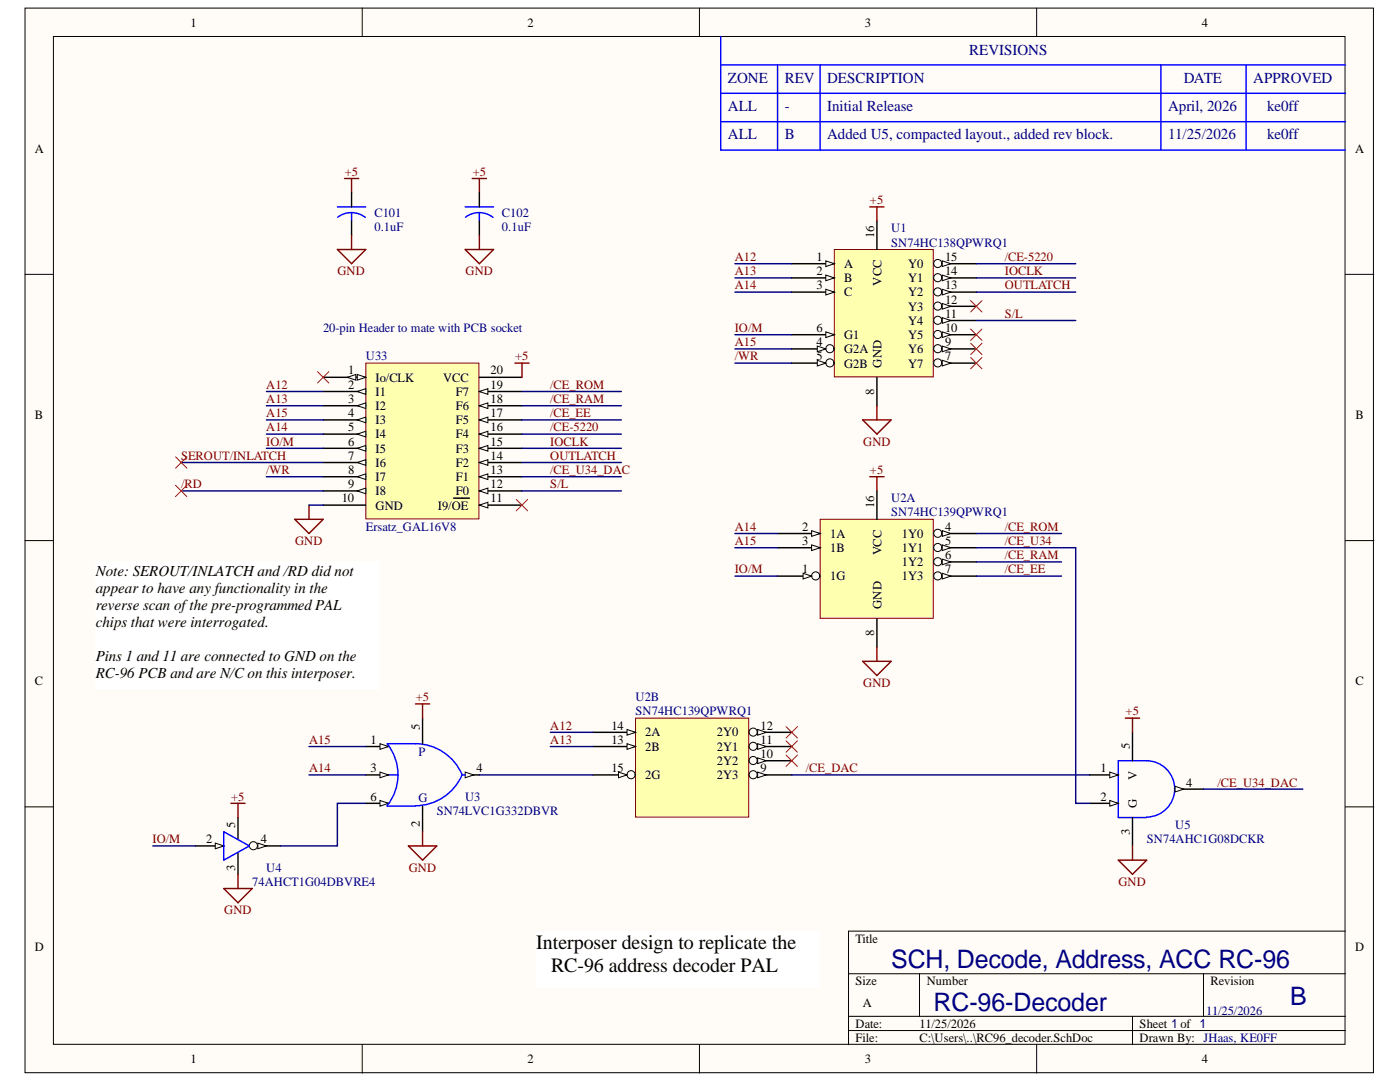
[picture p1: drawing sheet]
<svg xmlns="http://www.w3.org/2000/svg" width="279mm" height="216mm" viewBox="0 0 279 216" stroke-linecap="round" stroke-linejoin="round" font-family="sans-serif">
<g fill="#fffcf8" stroke="#000" stroke-width=".2">
<path d="M5 1.6h269.1v212.4h-269.1z"/>
<path d="M10.7 7.3h257.7v201.1h-257.7z"/>
</g>
<g fill="none" stroke="#000" stroke-width=".2">
<path d="M72.3 1.6v5.7M139.6 1.6v5.7M206.9 1.6v5.7M5 54.7h5.7M268.5 54.7h5.7M5 107.9h5.7M268.5 107.9h5.7M5 161h5.7M268.5 161h5.7M169.3 194.3h99.2M183.5 194.3v8.5M240.2 194.3v8.5"/>
<path d="M268.5 185.8h-99.2v22.7M72.3 208.5v5.6M139.6 208.5v5.6M169.3 202.8h99.2M169.3 205.6h99.2M206.9 208.5v5.6M226 202.8v5.7"/>
</g>
<path d="M166.5 49.8h19.8v25.4h-19.8z" fill="#ffffb0" stroke="#800000" stroke-width=".2"/>
<path d="M158 52.6h8.5" fill="none" stroke="#000" stroke-width=".29"/>
<path d="M164.8 52.1l1.7 .5-1.7 .6z" fill="#fffcf8" stroke="#000" stroke-width=".2"/>
<path d="M158 55.5h8.5" fill="none" stroke="#000" stroke-width=".29"/>
<path d="M164.8 54.9l1.7 .6-1.7 .5z" fill="#fffcf8" stroke="#000" stroke-width=".2"/>
<path d="M158 58.3h8.5" fill="none" stroke="#000" stroke-width=".29"/>
<path d="M164.8 57.7l1.7 .6-1.7 .6z" fill="#fffcf8" stroke="#000" stroke-width=".2"/>
<path d="M158 66.8h8.5" fill="none" stroke="#000" stroke-width=".29"/>
<path d="M164.8 66.2l1.7 .6-1.7 .6z" fill="#fffcf8" stroke="#000" stroke-width=".2"/>
<path d="M158 69.6h8.5" fill="none" stroke="#000" stroke-width=".29"/>
<circle cx="165.6" cy="69.6" r=".81" fill="#fffcf8" stroke="#000" stroke-width=".2"/>
<path d="M163.1 69.1l1.7 .5-1.7 .6z" fill="#fffcf8" stroke="#000" stroke-width=".2"/>
<path d="M158 72.5h8.5" fill="none" stroke="#000" stroke-width=".29"/>
<circle cx="165.6" cy="72.4" r=".81" fill="#fffcf8" stroke="#000" stroke-width=".2"/>
<path d="M163.1 71.9l1.7 .6-1.7 .5z" fill="#fffcf8" stroke="#000" stroke-width=".2"/>
<path d="M186.3 52.6h8.5" fill="none" stroke="#000" stroke-width=".29"/>
<circle cx="187.2" cy="52.6" r=".81" fill="#fffcf8" stroke="#000" stroke-width=".2"/>
<path d="M188 52.1l1.7 .5-1.7 .6z" fill="#fffcf8" stroke="#000" stroke-width=".2"/>
<path d="M186.3 55.5h8.5" fill="none" stroke="#000" stroke-width=".29"/>
<circle cx="187.2" cy="55.4" r=".81" fill="#fffcf8" stroke="#000" stroke-width=".2"/>
<path d="M188 54.9l1.7 .6-1.7 .5z" fill="#fffcf8" stroke="#000" stroke-width=".2"/>
<path d="M186.3 58.3h8.5" fill="none" stroke="#000" stroke-width=".29"/>
<circle cx="187.2" cy="58.2" r=".81" fill="#fffcf8" stroke="#000" stroke-width=".2"/>
<path d="M188 57.7l1.7 .6-1.7 .6z" fill="#fffcf8" stroke="#000" stroke-width=".2"/>
<path d="M186.3 61.1h8.5" fill="none" stroke="#000" stroke-width=".29"/>
<circle cx="187.2" cy="61.1" r=".81" fill="#fffcf8" stroke="#000" stroke-width=".2"/>
<path d="M188 60.6l1.7 .5-1.7 .6z" fill="#fffcf8" stroke="#000" stroke-width=".2"/>
<path d="M186.3 64h8.5" fill="none" stroke="#000" stroke-width=".29"/>
<circle cx="187.2" cy="63.9" r=".81" fill="#fffcf8" stroke="#000" stroke-width=".2"/>
<path d="M188 63.4l1.7 .6-1.7 .5z" fill="#fffcf8" stroke="#000" stroke-width=".2"/>
<path d="M186.3 66.8h8.5" fill="none" stroke="#000" stroke-width=".29"/>
<circle cx="187.2" cy="66.7" r=".81" fill="#fffcf8" stroke="#000" stroke-width=".2"/>
<path d="M188 66.2l1.7 .6-1.7 .6z" fill="#fffcf8" stroke="#000" stroke-width=".2"/>
<path d="M186.3 69.6h8.5" fill="none" stroke="#000" stroke-width=".29"/>
<circle cx="187.2" cy="69.6" r=".81" fill="#fffcf8" stroke="#000" stroke-width=".2"/>
<path d="M188 69.1l1.7 .5-1.7 .6z" fill="#fffcf8" stroke="#000" stroke-width=".2"/>
<path d="M186.3 72.5h8.5" fill="none" stroke="#000" stroke-width=".29"/>
<circle cx="187.2" cy="72.4" r=".81" fill="#fffcf8" stroke="#000" stroke-width=".2"/>
<path d="M188 71.9l1.7 .6-1.7 .5z" fill="#fffcf8" stroke="#000" stroke-width=".2"/>
<path d="M175 44.1v5.7M175 75.3v5.7" fill="none" stroke="#000" stroke-width=".29"/>
<path d="M126.8 143.3h22.6v19.7h-22.6z" fill="#ffffb0" stroke="#800000" stroke-width=".2"/>
<path d="M118.3 146.1h8.5" fill="none" stroke="#000" stroke-width=".29"/>
<path d="M125.1 145.6l1.7 .5-1.7 .6z" fill="#fffcf8" stroke="#000" stroke-width=".2"/>
<path d="M118.3 149h8.5" fill="none" stroke="#000" stroke-width=".29"/>
<path d="M125.1 148.4l1.7 .6-1.7 .5z" fill="#fffcf8" stroke="#000" stroke-width=".2"/>
<path d="M118.3 154.6h8.5" fill="none" stroke="#000" stroke-width=".29"/>
<circle cx="125.9" cy="154.6" r=".81" fill="#fffcf8" stroke="#000" stroke-width=".2"/>
<path d="M123.4 154.1l1.7 .5-1.7 .6z" fill="#fffcf8" stroke="#000" stroke-width=".2"/>
<path d="M149.5 146.1h8.5" fill="none" stroke="#000" stroke-width=".29"/>
<circle cx="150.3" cy="146.1" r=".81" fill="#fffcf8" stroke="#000" stroke-width=".2"/>
<path d="M151.2 145.6l1.7 .5-1.7 .6z" fill="#fffcf8" stroke="#000" stroke-width=".2"/>
<path d="M149.5 149h8.5" fill="none" stroke="#000" stroke-width=".29"/>
<circle cx="150.3" cy="148.9" r=".81" fill="#fffcf8" stroke="#000" stroke-width=".2"/>
<path d="M151.2 148.4l1.7 .6-1.7 .5z" fill="#fffcf8" stroke="#000" stroke-width=".2"/>
<path d="M149.5 151.8h8.5" fill="none" stroke="#000" stroke-width=".29"/>
<circle cx="150.3" cy="151.8" r=".81" fill="#fffcf8" stroke="#000" stroke-width=".2"/>
<path d="M151.2 151.2l1.7 .6-1.7 .6z" fill="#fffcf8" stroke="#000" stroke-width=".2"/>
<path d="M149.5 154.6h8.5" fill="none" stroke="#000" stroke-width=".29"/>
<circle cx="150.3" cy="154.6" r=".81" fill="#fffcf8" stroke="#000" stroke-width=".2"/>
<path d="M151.2 154.1l1.7 .5-1.7 .6z" fill="#fffcf8" stroke="#000" stroke-width=".2"/>
<path d="M163.7 103.6h22.6v19.8h-22.6z" fill="#ffffb0" stroke="#800000" stroke-width=".2"/>
<path d="M155.2 106.5h8.5" fill="none" stroke="#000" stroke-width=".29"/>
<path d="M162 105.9l1.7 .6-1.7 .5z" fill="#fffcf8" stroke="#000" stroke-width=".2"/>
<path d="M155.2 109.3h8.5" fill="none" stroke="#000" stroke-width=".29"/>
<path d="M162 108.7l1.7 .6-1.7 .6z" fill="#fffcf8" stroke="#000" stroke-width=".2"/>
<path d="M155.2 115h8.5" fill="none" stroke="#000" stroke-width=".29"/>
<circle cx="162.8" cy="114.9" r=".81" fill="#fffcf8" stroke="#000" stroke-width=".2"/>
<path d="M160.3 114.4l1.7 .6-1.7 .5z" fill="#fffcf8" stroke="#000" stroke-width=".2"/>
<path d="M186.3 106.5h8.5" fill="none" stroke="#000" stroke-width=".29"/>
<circle cx="187.2" cy="106.4" r=".81" fill="#fffcf8" stroke="#000" stroke-width=".2"/>
<path d="M188 105.9l1.7 .6-1.7 .5z" fill="#fffcf8" stroke="#000" stroke-width=".2"/>
<path d="M186.3 109.3h8.5" fill="none" stroke="#000" stroke-width=".29"/>
<circle cx="187.2" cy="109.2" r=".81" fill="#fffcf8" stroke="#000" stroke-width=".2"/>
<path d="M188 108.7l1.7 .6-1.7 .6z" fill="#fffcf8" stroke="#000" stroke-width=".2"/>
<path d="M186.3 112.1h8.5" fill="none" stroke="#000" stroke-width=".29"/>
<circle cx="187.2" cy="112.1" r=".81" fill="#fffcf8" stroke="#000" stroke-width=".2"/>
<path d="M188 111.6l1.7 .5-1.7 .6z" fill="#fffcf8" stroke="#000" stroke-width=".2"/>
<path d="M186.3 115h8.5" fill="none" stroke="#000" stroke-width=".29"/>
<circle cx="187.2" cy="114.9" r=".81" fill="#fffcf8" stroke="#000" stroke-width=".2"/>
<path d="M188 114.4l1.7 .6-1.7 .5z" fill="#fffcf8" stroke="#000" stroke-width=".2"/>
<path d="M175 98v5.6M175 123.5v5.6M73 149h4.5" fill="none" stroke="#000" stroke-width=".29"/>
<path d="M75.8 148.4l1.7 .6-1.7 .5z" fill="#fffcf8" stroke="#000" stroke-width=".2"/>
<path d="M73 160.3h4.5" fill="none" stroke="#000" stroke-width=".29"/>
<path d="M75.8 159.7l1.7 .6-1.7 .6z" fill="#fffcf8" stroke="#000" stroke-width=".2"/>
<path d="M92.8 154.6h2.9" fill="none" stroke="#000" stroke-width=".29"/>
<path d="M92.8 154.1l1.7 .5-1.7 .6z" fill="#fffcf8" stroke="#000" stroke-width=".2"/>
<path d="M77.2 148.4h5.7a10.2 10.2 0 0 1 9.3 6.2M77.2 154.6h2.3M77.3 148.5a9.9 9.9 0 0 1-.1 12.3" fill="none" stroke="#00f" stroke-width=".29"/>
<path d="M73 154.6h4.5" fill="none" stroke="#000" stroke-width=".29"/>
<path d="M75.8 154.1l1.7 .5-1.7 .6z" fill="#fffcf8" stroke="#000" stroke-width=".2"/>
<path d="M92.2 154.6a10.2 10.2 0 0 1-9.3 6.2M92.3 154.6h.5M77.2 160.9h5.7" fill="none" stroke="#00f" stroke-width=".29"/>
<path d="M84.3 143.3v5.1M39 168.8h5.7M84.3 160.9v5.1" fill="none" stroke="#000" stroke-width=".29"/>
<path d="M43 168.2l1.7 .6-1.7 .6z" fill="#fffcf8" stroke="#000" stroke-width=".2"/>
<path d="M49.8 168.8h6.2" fill="none" stroke="#000" stroke-width=".29"/>
<circle cx="50.6" cy="168.8" r=".81" fill="#fffcf8" stroke="#000" stroke-width=".2"/>
<path d="M51.5 168.2l1.7 .6-1.7 .6z" fill="#fffcf8" stroke="#000" stroke-width=".2"/>
<path d="M70.2 38.5v2.8M95.7 38.5v2.8M70.2 44.1v2.9M95.7 44.1v2.9M47.5 163.1v4.3M47.5 170.2v4.3" fill="none" stroke="#000" stroke-width=".29"/>
<path d="M67.3 41.3h5.7M70.2 42.4l1.4 .3 1.3 .7M70.2 42.4l-1.5 .3-1.3 .6M70.2 42.4v1.7M92.8 41.3h5.7M95.7 42.4l1.4 .3 1.3 .7M95.7 42.4l-1.5 .3-1.3 .6M95.7 42.4v1.7M44.7 166l5.1 2.8-5.1 2.8z" fill="none" stroke="#00f" stroke-width=".29"/>
<g fill="none" stroke="#800000" stroke-width=".29">
<path d="M68.7 35.6h2.9M70.2 35.6v2.9M94.3 35.6h2.8M95.7 35.6v2.9M67.3 49.8h5.7l-2.8 2.8zM70.2 47v2.8M92.8 49.8h5.7l-2.8 2.8zM95.7 47v2.8M173.6 41.3h2.8M175 41.3v2.8M172.2 83.8h5.6l-2.8 2.8zM173.6 95.1h2.8"/>
<path d="M175 81v2.8M175 95.1v2.9M172.2 132h5.6l-2.8 2.8zM175 129.1v2.9M82.9 140.5h2.8M84.3 140.5v2.8M44.7 177.3h5.6l-2.8 2.8zM46.1 160.3h2.8M47.5 160.3v2.8M47.5 174.5v2.8M81.5 168.8h5.7l-2.9 2.8zM84.3 166v2.8"/>
</g>
<path d="M73 72.5h22.6v31h-22.6z" fill="#ffffb0" stroke="#800000" stroke-width=".2"/>
<path d="M64.5 75.3h8.5" fill="none" stroke="#000" stroke-width=".29"/>
<g fill="#fffcf8" stroke="#000" stroke-width=".2">
<path d="M71.3 74.7l1.7 .6-1.7 .6z"/>
<path d="M69.3 75.3l1.7-.6v1.2z"/>
</g>
<path d="M64.5 78.1h8.5" fill="none" stroke="#000" stroke-width=".29"/>
<path d="M71.3 78.1l1.7-.5v1.1z" fill="#fffcf8" stroke="#000" stroke-width=".2"/>
<path d="M64.5 81h8.5" fill="none" stroke="#000" stroke-width=".29"/>
<path d="M71.3 81l1.7-.6v1.1z" fill="#fffcf8" stroke="#000" stroke-width=".2"/>
<path d="M64.5 83.8h8.5" fill="none" stroke="#000" stroke-width=".29"/>
<path d="M71.3 83.8l1.7-.6v1.2z" fill="#fffcf8" stroke="#000" stroke-width=".2"/>
<path d="M64.5 86.6h8.5" fill="none" stroke="#000" stroke-width=".29"/>
<path d="M71.3 86.6l1.7-.5v1.1z" fill="#fffcf8" stroke="#000" stroke-width=".2"/>
<path d="M64.5 89.5h8.5" fill="none" stroke="#000" stroke-width=".29"/>
<path d="M71.3 89.5l1.7-.6v1.1z" fill="#fffcf8" stroke="#000" stroke-width=".2"/>
<path d="M64.5 92.3h8.5" fill="none" stroke="#000" stroke-width=".29"/>
<path d="M71.3 92.3l1.7-.6v1.2z" fill="#fffcf8" stroke="#000" stroke-width=".2"/>
<path d="M64.5 95.1h8.5" fill="none" stroke="#000" stroke-width=".29"/>
<path d="M71.3 95.1l1.7-.5v1.1z" fill="#fffcf8" stroke="#000" stroke-width=".2"/>
<path d="M64.5 98h8.5" fill="none" stroke="#000" stroke-width=".29"/>
<path d="M71.3 98l1.7-.6v1.1z" fill="#fffcf8" stroke="#000" stroke-width=".2"/>
<path d="M64.5 100.8h8.5M95.7 100.8h8.5" fill="none" stroke="#000" stroke-width=".29"/>
<path d="M95.7 100.8l1.7-.6v1.2z" fill="#fffcf8" stroke="#000" stroke-width=".2"/>
<path d="M90.5 99.4h3.2M95.7 98h8.5" fill="none" stroke="#000" stroke-width=".29"/>
<path d="M95.7 98l1.7-.6v1.1z" fill="#fffcf8" stroke="#000" stroke-width=".2"/>
<path d="M95.7 95.1h8.5" fill="none" stroke="#000" stroke-width=".29"/>
<path d="M95.7 95.1l1.7-.5v1.1z" fill="#fffcf8" stroke="#000" stroke-width=".2"/>
<path d="M95.7 92.3h8.5" fill="none" stroke="#000" stroke-width=".29"/>
<path d="M95.7 92.3l1.7-.6v1.2z" fill="#fffcf8" stroke="#000" stroke-width=".2"/>
<path d="M95.7 89.5h8.5" fill="none" stroke="#000" stroke-width=".29"/>
<path d="M95.7 89.5l1.7-.6v1.1z" fill="#fffcf8" stroke="#000" stroke-width=".2"/>
<path d="M95.7 86.6h8.5" fill="none" stroke="#000" stroke-width=".29"/>
<path d="M95.7 86.6l1.7-.5v1.1z" fill="#fffcf8" stroke="#000" stroke-width=".2"/>
<path d="M95.7 83.8h8.5" fill="none" stroke="#000" stroke-width=".29"/>
<path d="M95.7 83.8l1.7-.6v1.2z" fill="#fffcf8" stroke="#000" stroke-width=".2"/>
<path d="M95.7 81h8.5" fill="none" stroke="#000" stroke-width=".29"/>
<path d="M95.7 81l1.7-.6v1.1z" fill="#fffcf8" stroke="#000" stroke-width=".2"/>
<path d="M95.7 78.1h8.5" fill="none" stroke="#000" stroke-width=".29"/>
<path d="M95.7 78.1l1.7-.5v1.1z" fill="#fffcf8" stroke="#000" stroke-width=".2"/>
<path d="M95.7 75.3h8.5M217.5 154.6h5.7" fill="none" stroke="#000" stroke-width=".29"/>
<g fill="none" stroke="#000080" stroke-width=".29">
<path d="M146.7 58.3h11.3M146.7 55.5h11.3M146.7 52.6h11.3M194.8 58.3h19.9M194.8 55.5h19.9M194.8 52.6h19.9M53.2 78.1h11.3M104.2 78.1h19.8M146.7 72.5h11.3M146.7 69.6h11.3M146.7 66.8h11.3M194.8 64h19.9"/>
<path d="M36.2 98h28.3M36.2 92.3h28.3M53.2 89.5h11.3M53.2 95.1h11.3M53.2 81h11.3M53.2 83.8h11.3M53.2 86.6h11.3M104.2 89.5h19.8M104.2 95.1h19.8M104.2 81h19.8M104.2 83.8h19.8M104.2 86.6h19.8"/>
<path d="M104.2 98h19.8M104.2 92.3h19.8M61.7 100.8h2.8M146.7 115h8.5M146.7 106.5h8.5M146.7 109.3h8.5M194.8 115h17M194.8 112.1h17M194.8 106.5h17M61.7 154.6h11.3M61.7 149h11.3M95.7 154.6h22.6"/>
<path d="M109.8 149h8.5M109.8 146.1h8.5M158 154.6h59.5M30.5 168.8h8.5M73 160.3h-5.7v8.5h-11.3"/>
</g>
<path d="M102.8 72.5h2.8M104.2 72.5v2.8M58.8 103.6h5.7l-2.8 2.9zM61.7 100.8v2.8" fill="none" stroke="#800000" stroke-width=".29"/>
<g fill="none" stroke="#f00" stroke-width=".2">
<path d="M193.7 60l2.3 2.3M196 60l-2.3 2.3M63.4 74.2l2.2 2.2M65.6 74.2l-2.2 2.2M193.7 71.3l2.3 2.3M193.7 68.5l2.3 2.3M193.7 65.7l2.3 2.2M196 71.3l-2.3 2.3M196 68.5l-2.3 2.3M196 65.7l-2.3 2.2M35 91.2l2.3 2.2M35 96.8l2.3 2.3"/>
<path d="M37.3 91.2l-2.3 2.2M37.3 96.8l-2.3 2.3M103 99.7l2.3 2.2M105.3 99.7l-2.3 2.2M156.9 145l2.2 2.3M156.9 147.8l2.2 2.3M156.9 150.7l2.2 2.2M159.1 145l-2.2 2.3M159.1 147.8l-2.2 2.3M159.1 150.7l-2.2 2.2"/>
</g>
<path d="M228.8 163a5.6 5.6 0 0 0 5.6-5.6 5.6 5.6 0 0 0-5.6-5.6h-5.6v11.3h5.6" fill="none" stroke="#00f" stroke-width=".29"/>
<path d="M221.5 154.1l1.7 .5-1.7 .6z" fill="#fffcf8" stroke="#000" stroke-width=".2"/>
<path d="M217.5 160.3h5.7" fill="none" stroke="#000" stroke-width=".29"/>
<path d="M221.5 159.7l1.7 .6-1.7 .6z" fill="#fffcf8" stroke="#000" stroke-width=".2"/>
<path d="M234.5 157.5h5.7" fill="none" stroke="#000" stroke-width=".29"/>
<path d="M234.5 156.9l1.7 .6-1.7 .5z" fill="#fffcf8" stroke="#000" stroke-width=".2"/>
<path d="M226 146.1v5.7M226 163.1v5.7" fill="none" stroke="#000" stroke-width=".29"/>
<path d="M224.6 143.3h2.8M226 143.3v2.8M223.2 171.6h5.6l-2.8 2.9zM226 168.8v2.8" fill="none" stroke="#800000" stroke-width=".29"/>
<path d="M194.8 109.3h19.9v51h2.8M240.2 157.5h19.8" fill="none" stroke="#000080" stroke-width=".29"/>
<g fill="#fff" stroke="#fff" stroke-width=".2">
<path d="M19.2 112.1h56.5v25.4h-56.5z"/>
<path d="M107 185.8h56.6v11.2h-56.6z"/>
</g>
<path d="M143.8 7.3v17h124.7M143.8 18.6h124.7M143.8 12.9h124.7M155.2 12.9v17.1M163.7 12.9v17.1M231.7 12.9v17.1M248.7 12.9v17.1M143.8 24.3v5.7h124.7" fill="none" stroke="#00f" stroke-width=".29"/>
<g font-size="5.1" fill="#000080">
<text x="177.9" y="193.2">SCH, Decode, Address, ACC RC-96</text>
<text x="186.3" y="201.7">RC-96-Decoder</text>
<text x="257.5" y="200.6">B</text>
</g>
<g font-size="4.1">
<text x="107" y="189.4">Interposer design to replicate the</text>
<text x="110" y="194">RC-96 address decoder PAL</text>
</g>
<g font-size="3" fill="#000080">
<text x="193.4" y="10.9">REVISIONS</text>
<text x="145.3" y="16.6">ZONE</text>
<text x="156.6" y="16.6">REV</text>
<text x="165.1" y="16.6">DESCRIPTION</text>
<text x="236.2" y="16.6">DATE</text>
<text x="250.1" y="16.6">APPROVED</text>
<text x="145.3" y="22.2">ALL</text>
<text x="156.6" y="22.2">-</text>
<text x="165.1" y="22.2">Initial Release</text>
<text x="233.1" y="22.2">April, 2026</text>
<text x="252.9" y="22.2">ke0ff</text>
<text x="145.3" y="27.8">ALL</text>
<text x="156.6" y="27.8">B</text>
<text x="165.1" y="27.8">Added U5, compacted layout., added rev block.</text>
<text x="233.1" y="27.8">11/25/2026</text>
<text x="252.9" y="27.8">ke0ff</text>
</g>
<g font-size="3">
<text x="19.1" y="114.9">Note: SEROUT/INLATCH and /RD did not</text>
<text x="19.1" y="118.3">appear to have any functionality in the</text>
<text x="19.1" y="121.7">reverse scan of the pre-programmed PAL</text>
<text x="19.1" y="125">chips that were interrogated.</text>
<text x="19.1" y="131.9">Pins 1 and 11 are connected to GND on the</text>
<text x="19.1" y="135.3">RC-96 PCB and are N/C on this interposer.</text>
</g>
<g font-size="2.5">
<text x="38" y="5.3">1</text>
<text x="105.3" y="5.3">2</text>
<text x="172.6" y="5.3">3</text>
<text x="239.9" y="5.3">4</text>
<text x="6.9" y="30.5">A</text>
<text x="270.4" y="30.5">A</text>
<text x="174.5" y="47.5" transform="rotate(-90 174.5 47.5)">16</text>
<text x="163" y="52">1</text>
<text x="168.5" y="53.5">A</text>
<text x="181.2" y="53.5">Y0</text>
<text x="188.6" y="52">15</text>
<text x="163" y="54.9">2</text>
<text x="163" y="57.7">3</text>
<text x="168.5" y="56.3">B</text>
<text x="168.5" y="59.1">C</text>
<text x="175.9" y="57" transform="rotate(-90 175.9 57)">VCC</text>
<text x="181.2" y="56.3">Y1</text>
<text x="181.2" y="59.1">Y2</text>
<text x="188.6" y="54.9">14</text>
<text x="188.6" y="57.7">13</text>
<text x="181.2" y="62">Y3</text>
<text x="181.2" y="64.8">Y4</text>
<text x="188.6" y="60.6">12</text>
<text x="188.6" y="63.4">11</text>
<text x="163" y="66.2">6</text>
<text x="163" y="69">4</text>
<text x="163" y="71.9">5</text>
<text x="168.5" y="67.7">G1</text>
<text x="168.5" y="70.5">G2A</text>
<text x="181.2" y="67.7">Y5</text>
<text x="181.2" y="70.5">Y6</text>
<text x="188.6" y="66.2">10</text>
<text x="188.6" y="69">9</text>
<text x="188.6" y="71.9">7</text>
<text x="69.5" y="74.7">1</text>
<text x="69.5" y="77.6">2</text>
<text x="75" y="76.1">Io/CLK</text>
<text x="88.4" y="76.1">VCC</text>
<text x="97.9" y="77.6">19</text>
<text x="97.9" y="74.7">20</text>
<text x="168.5" y="73.3">G2B</text>
<text x="175.9" y="73.3" transform="rotate(-90 175.9 73.3)">GND</text>
<text x="181.2" y="73.3">Y7</text>
<text x="6.9" y="83.6">B</text>
<text x="69.5" y="80.4">3</text>
<text x="69.5" y="83.2">4</text>
<text x="75" y="79">I1</text>
<text x="75" y="81.8">I2</text>
<text x="91" y="81.8">F6</text>
<text x="91" y="79">F7</text>
<text x="97.9" y="83.2">17</text>
<text x="97.9" y="80.4">18</text>
<text x="174.5" y="78.8" transform="rotate(-90 174.5 78.8)">8</text>
<text x="270.5" y="83.6">B</text>
<text x="69.5" y="86">5</text>
<text x="69.5" y="88.9">6</text>
<text x="75" y="84.7">I3</text>
<text x="75" y="87.5">I4</text>
<text x="91" y="87.5">F4</text>
<text x="91" y="84.7">F5</text>
<text x="97.9" y="88.9">15</text>
<text x="97.9" y="86">16</text>
<text x="69.5" y="91.7">7</text>
<text x="69.5" y="94.6">8</text>
<text x="75" y="90.4">I5</text>
<text x="75" y="93.1">I6</text>
<text x="91" y="93.1">F2</text>
<text x="91" y="90.4">F3</text>
<text x="97.9" y="94.6">13</text>
<text x="97.9" y="91.7">14</text>
<text x="68.2" y="100.3">10</text>
<text x="69.5" y="97.4">9</text>
<text x="75" y="96">I7</text>
<text x="75" y="98.8">I8</text>
<text x="75" y="101.7">GND</text>
<text x="87.4" y="101.7">I9/OE</text>
<text x="91" y="98.8">F0</text>
<text x="91" y="96">F1</text>
<text x="97.9" y="100.3">11</text>
<text x="97.9" y="97.4">12</text>
<text x="174.5" y="101.4" transform="rotate(-90 174.5 101.4)">16</text>
<text x="160.1" y="105.9">2</text>
<text x="165.7" y="107.4">1A</text>
<text x="180" y="107.4">1Y0</text>
<text x="188.6" y="105.9">4</text>
<text x="160.1" y="108.7">3</text>
<text x="165.7" y="110.2">1B</text>
<text x="175.9" y="110.8" transform="rotate(-90 175.9 110.8)">VCC</text>
<text x="180" y="110.2">1Y1</text>
<text x="180" y="113">1Y2</text>
<text x="188.6" y="108.7">5</text>
<text x="188.6" y="111.6">6</text>
<text x="160.1" y="114.4">1</text>
<text x="165.7" y="115.8">1G</text>
<text x="180" y="115.8">1Y3</text>
<text x="188.6" y="114.4">7</text>
<text x="175.9" y="121.5" transform="rotate(-90 175.9 121.5)">GND</text>
<text x="174.5" y="127" transform="rotate(-90 174.5 127)">8</text>
<text x="6.9" y="136.7">C</text>
<text x="270.5" y="136.7">C</text>
<text x="74" y="148.4">1</text>
<text x="83.8" y="145.6" transform="rotate(-90 83.8 145.6)">5</text>
<text x="122" y="145.6">14</text>
<text x="122" y="148.4">13</text>
<text x="128.8" y="147">2A</text>
<text x="128.8" y="149.8">2B</text>
<text x="143.1" y="147">2Y0</text>
<text x="143.1" y="149.8">2Y1</text>
<text x="151.8" y="145.6">12</text>
<text x="151.8" y="148.4">11</text>
<text x="225.5" y="149.5" transform="rotate(-90 225.5 149.5)">5</text>
<text x="74" y="154.1">3</text>
<text x="95.1" y="154.1">4</text>
<text x="122" y="154.1">15</text>
<text x="128.8" y="155.5">2G</text>
<text x="143.1" y="152.6">2Y2</text>
<text x="143.1" y="155.5">2Y3</text>
<text x="151.8" y="151.3">10</text>
<text x="151.8" y="154.1">9</text>
<text x="219.7" y="154.1">1</text>
<text x="226.8" y="155.6" transform="rotate(-90 226.8 155.6)">V</text>
<text x="74" y="159.7">6</text>
<text x="219.7" y="159.7">2</text>
<text x="226.8" y="161.2" transform="rotate(-90 226.8 161.2)">G</text>
<text x="236.7" y="156.9">4</text>
<text x="47" y="165.1" transform="rotate(-90 47 165.1)">5</text>
<text x="83.8" y="165" transform="rotate(-90 83.8 165)">2</text>
<text x="225.5" y="166.7" transform="rotate(-90 225.5 166.7)">3</text>
<text x="41.1" y="168.3">2</text>
<text x="47" y="173.8" transform="rotate(-90 47 173.8)">3</text>
<text x="52" y="168.3">4</text>
<text x="6.9" y="189.9">D</text>
<text x="170.7" y="188.1">Title</text>
<text x="270.4" y="189.9">D</text>
<text x="170.7" y="196.6">Size</text>
<text x="185" y="196.6">Number</text>
<text x="241.6" y="196.6">Revision</text>
<text x="172.2" y="200.8">A</text>
<text x="170.7" y="205.1">Date:</text>
<text x="170.7" y="207.9">File:</text>
<text x="183.5" y="205.1">11/25/2026</text>
<text x="183.5" y="207.9">C:\Users\..\RC96_decoder.SchDoc</text>
<text x="227.4" y="205.1">Sheet 1 of 1</text>
<text x="227.4" y="207.9">Drawn By: JHaas, KE0FF</text>
<text x="38" y="212.2">1</text>
<text x="105.3" y="212.2">2</text>
<text x="172.6" y="212.2">3</text>
<text x="239.9" y="212.2">4</text>
</g>
<g font-size="2.5" fill="#800000">
<text x="68.8" y="35.1">+5</text>
<text x="94.3" y="35.1">+5</text>
<text x="173.6" y="40.8">+5</text>
<text x="146.6" y="52">A12</text>
<text x="200.5" y="52">/CE-5220</text>
<text x="67.4" y="54.9">GND</text>
<text x="92.9" y="54.9">GND</text>
<text x="146.6" y="54.9">A13</text>
<text x="146.6" y="57.7">A14</text>
<text x="200.5" y="54.9">IOCLK</text>
<text x="200.5" y="57.7">OUTLATCH</text>
<text x="200.5" y="63.4">S/L</text>
<text x="102.8" y="71.9">+5</text>
<text x="146.6" y="71.9">/WR</text>
<text x="146.6" y="69">A15</text>
<text x="146.6" y="66.2">IO/M</text>
<text x="53.1" y="77.6">A12</text>
<text x="109.8" y="77.6">/CE_ROM</text>
<text x="53.1" y="80.4">A13</text>
<text x="53.1" y="83.2">A15</text>
<text x="109.8" y="80.4">/CE_RAM</text>
<text x="109.8" y="83.2">/CE_EE</text>
<text x="53.1" y="86">A14</text>
<text x="53.1" y="88.9">IO/M</text>
<text x="109.8" y="86">/CE-5220</text>
<text x="109.8" y="88.9">IOCLK</text>
<text x="172.3" y="88.9">GND</text>
<text x="36.1" y="91.7">SEROUT/INLATCH</text>
<text x="53.1" y="94.6">/WR</text>
<text x="109.8" y="91.7">OUTLATCH</text>
<text x="109.8" y="94.6">/CE_U34_DAC</text>
<text x="173.6" y="94.6">+5</text>
<text x="36.1" y="97.4">/RD</text>
<text x="109.8" y="97.4">S/L</text>
<text x="146.6" y="105.9">A14</text>
<text x="200.5" y="105.9">/CE_ROM</text>
<text x="58.9" y="108.7">GND</text>
<text x="146.6" y="108.7">A15</text>
<text x="200.5" y="111.6">/CE_RAM</text>
<text x="200.5" y="108.7">/CE_U34</text>
<text x="146.6" y="114.4">IO/M</text>
<text x="200.5" y="114.4">/CE_EE</text>
<text x="172.3" y="137.1">GND</text>
<text x="83" y="139.9">+5</text>
<text x="224.6" y="142.7">+5</text>
<text x="61.7" y="148.4">A15</text>
<text x="109.8" y="145.6">A12</text>
<text x="109.8" y="148.4">A13</text>
<text x="61.7" y="154.1">A14</text>
<text x="160.8" y="154.1">/CE_DAC</text>
<text x="46.1" y="159.7">+5</text>
<text x="243" y="156.9">/CE_U34_DAC</text>
<text x="30.5" y="168.3">IO/M</text>
<text x="81.6" y="173.9">GND</text>
<text x="223.2" y="176.7">GND</text>
<text x="44.8" y="182.4">GND</text>
</g>
<g font-size="2.5" fill="#000080">
<text x="74.7" y="43.3">C101</text>
<text x="74.7" y="46.1">0.1uF</text>
<text x="100.2" y="43.3">C102</text>
<text x="100.2" y="46.1">0.1uF</text>
<text x="177.9" y="46.4">U1</text>
<text x="177.9" y="49.2">SN74HC138QPWRQ1</text>
<text x="64.5" y="66.2">20-pin Header to mate with PCB socket</text>
<text x="73" y="71.9">U33</text>
<text x="177.9" y="100.3">U2A</text>
<text x="73" y="105.9">Ersatz_GAL16V8</text>
<text x="177.9" y="103">SN74HC139QPWRQ1</text>
<text x="126.8" y="139.9">U2B</text>
<text x="126.8" y="142.7">SN74HC139QPWRQ1</text>
<text x="83.5" y="150.9">P</text>
<text x="83.5" y="160">G</text>
<text x="92.8" y="159.7">U3</text>
<text x="87.2" y="162.6">SN74LVC1G332DBVR</text>
<text x="234.5" y="165.4">U5</text>
<text x="53.1" y="173.9">U4</text>
<text x="228.9" y="168.3">SN74AHC1G08DCKR</text>
<text x="50.3" y="176.7">74AHCT1G04DBVRE4</text>
<text x="240.7" y="202.5">11/25/2026</text>
</g>
</svg>
